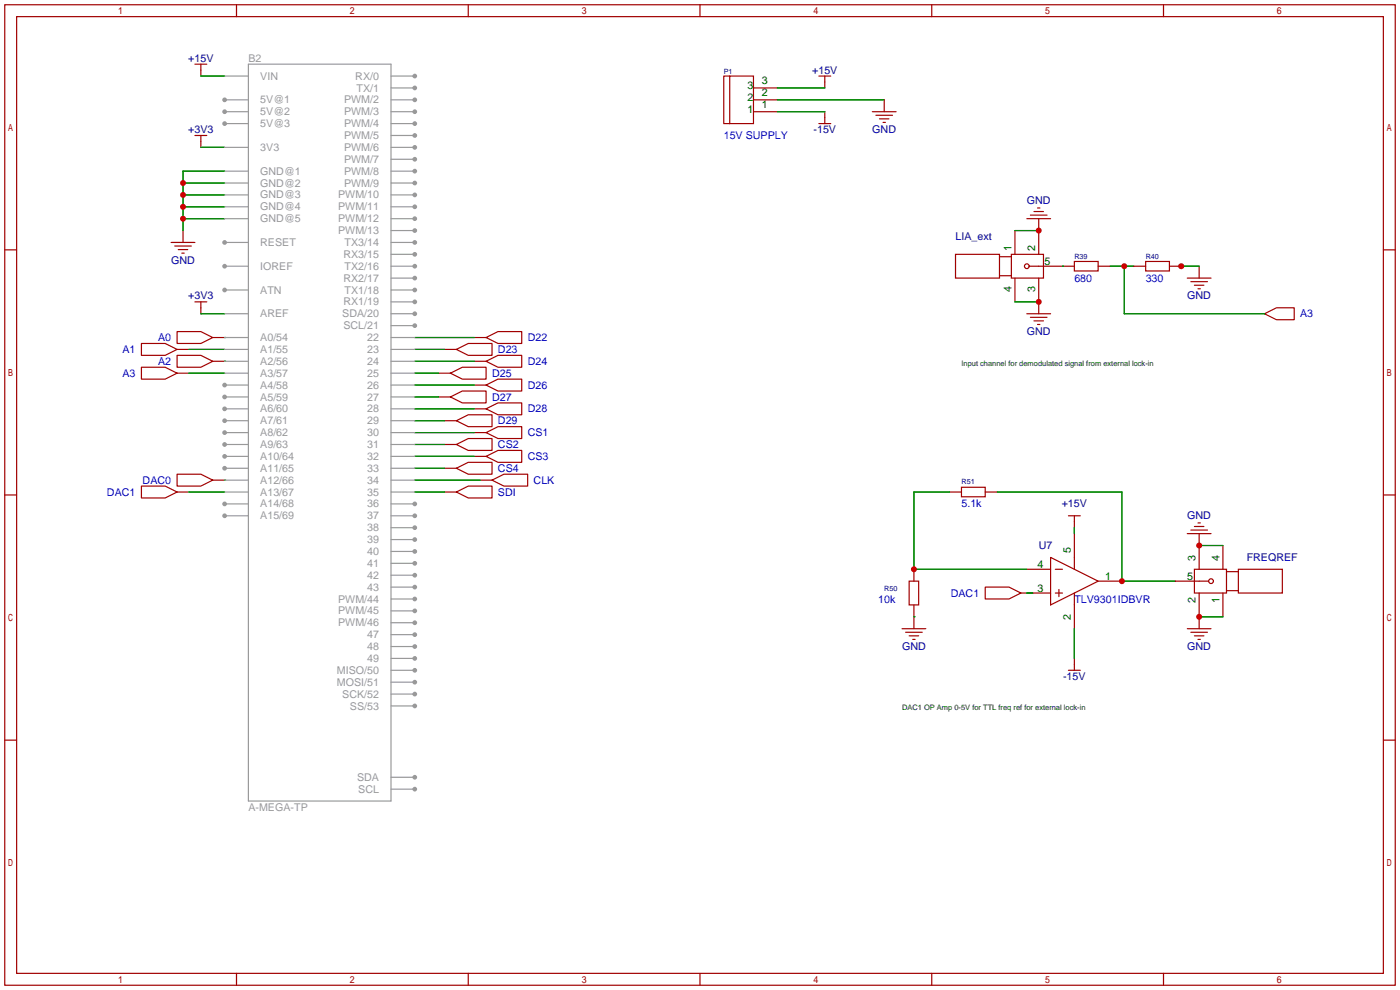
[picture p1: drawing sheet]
<svg xmlns="http://www.w3.org/2000/svg" width="299mm" height="212mm" viewBox="0 0 299 212" stroke-linecap="round" stroke-linejoin="round" font-family="sans-serif">
<g fill="#999">
<circle cx="88.6" cy="16.3" r=".51"/>
<circle cx="88.6" cy="18.8" r=".51"/>
<circle cx="88.6" cy="21.3" r=".51"/>
<circle cx="88.6" cy="23.9" r=".51"/>
<circle cx="88.6" cy="26.4" r=".51"/>
<circle cx="88.6" cy="29" r=".51"/>
<circle cx="88.6" cy="31.5" r=".51"/>
<circle cx="88.6" cy="34" r=".51"/>
<circle cx="88.6" cy="36.6" r=".51"/>
<circle cx="88.6" cy="39.1" r=".51"/>
<circle cx="88.6" cy="41.7" r=".51"/>
<circle cx="88.6" cy="44.2" r=".51"/>
<circle cx="88.6" cy="46.7" r=".51"/>
<circle cx="88.6" cy="49.3" r=".51"/>
<circle cx="48" cy="82.3" r=".51"/>
<circle cx="48" cy="84.8" r=".51"/>
<circle cx="48" cy="21.3" r=".51"/>
<circle cx="48" cy="51.8" r=".51"/>
<circle cx="48" cy="87.4" r=".51"/>
<circle cx="48" cy="89.9" r=".51"/>
<circle cx="48" cy="92.5" r=".51"/>
<circle cx="48" cy="95" r=".51"/>
<circle cx="48" cy="97.5" r=".51"/>
<circle cx="48" cy="100.1" r=".51"/>
<circle cx="48" cy="107.7" r=".51"/>
<circle cx="48" cy="110.2" r=".51"/>
<circle cx="88.6" cy="51.8" r=".51"/>
<circle cx="88.6" cy="54.4" r=".51"/>
<circle cx="88.6" cy="59.4" r=".51"/>
<circle cx="88.6" cy="56.9" r=".51"/>
<circle cx="88.6" cy="62" r=".51"/>
<circle cx="88.6" cy="64.5" r=".51"/>
<circle cx="88.6" cy="67.1" r=".51"/>
<circle cx="88.6" cy="69.6" r=".51"/>
<circle cx="88.6" cy="107.7" r=".51"/>
<circle cx="88.6" cy="110.2" r=".51"/>
<circle cx="88.6" cy="112.8" r=".51"/>
<circle cx="88.6" cy="115.3" r=".51"/>
<circle cx="88.6" cy="117.9" r=".51"/>
<circle cx="88.6" cy="120.4" r=".51"/>
<circle cx="88.6" cy="122.9" r=".51"/>
<circle cx="88.6" cy="125.5" r=".51"/>
<circle cx="88.6" cy="128" r=".51"/>
<circle cx="88.6" cy="130.6" r=".51"/>
<circle cx="88.6" cy="133.1" r=".51"/>
<circle cx="88.6" cy="135.6" r=".51"/>
<circle cx="88.6" cy="138.2" r=".51"/>
<circle cx="88.6" cy="140.7" r=".51"/>
<circle cx="88.6" cy="143.3" r=".51"/>
<circle cx="88.6" cy="145.8" r=".51"/>
<circle cx="88.6" cy="148.3" r=".51"/>
<circle cx="88.6" cy="150.9" r=".51"/>
<circle cx="48" cy="23.9" r=".51"/>
<circle cx="48" cy="26.4" r=".51"/>
<circle cx="48" cy="56.9" r=".51"/>
<circle cx="88.6" cy="166.1" r=".51"/>
<circle cx="88.6" cy="168.7" r=".51"/>
<circle cx="48" cy="62" r=".51"/>
<circle cx="252.2" cy="56.9" r=".51"/>
</g>
<g fill="none" stroke="#a10000" stroke-width=".25">
<path d="M1 1h297.2v209.6h-297.2zM3.6 3.6h292.1v204.4h-292.1zM41.7 13.7h2.5M42.9 13.7v2.6M50.5 1v2.6M100.1 1v2.6M149.6 1v2.6M156 16.3h5v10.1h-5zM156 16.3h-1.3v10.1h1.3M161 18.8h5.1M175 16.3h2.5M176.3 16.3v2.5"/>
<path d="M199.1 1v2.6M248.7 1v2.6M41.7 29h2.5M42.9 29v2.5M161 23.9h5.1M161 21.3h5.1M175 26.4h2.5M176.3 23.9v2.5M186.4 23.9h5.1M187.2 24.6h3.6M188 25.4h2M188.7 26.2h.5"/>
<path d="M189 21.3v2.6M1 53.4h2.6M36.6 51.8h5.1M37.3 52.6h3.6M38.1 53.3h2M38.9 54.1h.5M39.1 49.3v2.5M204.2 54.4h9.4v5h-9.4zM213.6 54.9h2.6M213.6 58.9h2.6M216.2 54.4h6.8v5h-6.8zM216.9 49.3v5.1"/>
<path d="M216.9 59.4v5.1M219.5 46.7h5M220 56.9h9.6M220.2 46h3.6M221 45.2h2M221.7 44.4h.5M222 46.7v7.7M222 59.4v7.7M229.6 55.9h5.1v2h-5.1zM234.7 56.9h2.5M242.3 56.9h2.6M244.9 55.9h5v2h-5z"/>
<path d="M249.9 56.9h2.6M253.7 59.4h5.1M256.3 56.9v2.5M295.7 53.4h2.5M30.2 73.4h5.1l2.5 1.3-2.5 1.2h-5.1zM30.2 78.5h5.1l2.5 1.3-2.5 1.2h-5.1zM37.8 70.9h5.1l2.6 1.2-2.6 1.3h-5.1zM37.8 75.9h5.1l2.6 1.3-2.6 1.3h-5.1zM37.8 74.7h2.6M37.8 79.8h2.6M41.7 64.5h2.5M42.9 64.5v2.6"/>
<path d="M45.5 72.1h2.5M45.5 77.2h2.5M93.7 79.8h2.6M95 74.7h2.5M96.3 79.8l2.5-1.3h5.1v2.5h-5.1zM97.5 74.7l2.6-1.3h5.1v2.5h-5.1zM101.3 72.1h2.6M101.3 77.2h2.6M103.9 77.2l2.5-1.3h5.1v2.6h-5.1zM103.9 72.1l2.5-1.2h5.1v2.5h-5.1zM219.5 67.1h5M220.2 67.8h3.6"/>
<path d="M221 68.6h2M221.7 69.3h.5M254.5 60.2h3.6M255.3 61h2M256 61.7h.5M270.3 67.1l2.5-1.3h3.8v2.5h-3.8zM270.3 67.1h.1M93.7 84.8h2.6M95 89.9h2.5M95 95h2.5M96.3 84.8l2.5-1.2h5.1v2.5h-5.1zM97.5 89.9l2.6-1.3h5.1v2.6h-5.1z"/>
<path d="M97.5 95l2.6-1.3h5.1v2.6h-5.1zM101.3 82.3h2.6M101.3 87.4h2.6M101.3 92.5h2.6M101.3 97.5h2.6M103.9 82.3l2.5-1.3h5.1v2.6h-5.1zM103.9 87.4l2.5-1.3h5.1v2.5h-5.1zM103.9 92.5l2.5-1.3h5.1v2.5h-5.1zM103.9 97.5l2.5-1.2h5.1v2.5h-5.1zM1 105.8h2.6M30.2 103.9h5.1l2.5 1.3-2.5 1.2h-5.1zM37.8 101.3h5.1l2.6 1.3-2.6 1.3h-5.1z"/>
<path d="M37.8 105.2h2.6M45.5 102.6h2.5M95 105.2h2.5M95 100.1h2.5M97.5 100.1l2.6-1.3h5.1v2.5h-5.1zM97.5 105.2l2.6-1.3h5.1v2.5h-5.1zM102.6 102.6h2.6M105.2 102.6l2.5-1.3h5.1v2.6h-5.1zM202.9 105.2h2.6M205.5 104.1h5.1v2.1h-5.1zM210.6 105.2h2.5M224.5 119.1l10.2 5.1-10.2 5.1z"/>
<path d="M228.3 110.2h2.6M229.6 110.2v2.6M229.6 114v7.7M253.7 114h5.1M254.5 113.3h3.6M255.3 112.5h2M256 111.8h.5M256.3 114v7.7M261.4 116.6v5.1M295.7 105.8h2.5M192.8 134.4h5.1M193.5 135.1h3.6"/>
<path d="M194.3 124.2h2v5.1h-2zM194.3 135.9h2M195.1 136.7h.5M195.3 121.7v2.5M195.3 129.3v5.1M210.6 125.5h5l2.6 1.2-2.6 1.3h-5zM218.2 126.7h6.3M219.5 121.7h5M225.6 126.7h1.5M225.6 121.7h1.5M226.3 126v1.5M229.6 126.7v7.7"/>
<path d="M234.7 124.2h5.1M251.2 124.2h7.1M253.7 134.4h5.1M254.5 135.1h3.6M255.3 121.7h6.8v5h-6.8zM255.3 135.9h2M256 136.7h.5M256.3 126.7v7.7M261.4 126.7v5.1M262.1 126.2h2.6M262.1 122.2h2.6M264.7 121.7h9.4v5h-9.4z"/>
<path d="M1 158.2h2.6M228.3 143.3h2.6M229.6 140.7v2.6M295.7 158.2h2.5M50.5 208v2.6M100.1 208v2.6M149.6 208v2.6M199.1 208v2.6M248.7 208v2.6"/>
<circle cx="219.5" cy="56.9" r=".51"/>
<circle cx="258.8" cy="124.2" r=".51"/>
</g>
<g fill="none" stroke="#008700" stroke-width=".25">
<path d="M42.9 16.3h5.1M166.1 18.8h10.2M39.1 39.1h8.9M42.9 31.5h5.1M48 36.6h-8.9v12.7M166.1 21.3h22.9M166.1 23.9h10.2M39.1 46.7h8.9M39.1 44.2h8.9M39.1 41.7h8.9M216.9 49.3h5.1M227.1 56.9h.1"/>
<path d="M237.2 56.9h5.1M240.3 56.9v10.2h30M252.2 56.9h4.1M40.4 74.7h7.6M40.4 79.8h7.6M42.9 67.1h5.1M48 77.2h.1M48 72.1h.1M88.6 74.7h6.4M88.6 79.8h5.1M88.6 72.1h12.7M88.6 77.2h12.7"/>
<path d="M216.9 64.5h5.1M88.6 82.3h12.7M88.6 84.8h5.1M88.6 87.4h12.7M88.6 89.9h6.4M88.6 92.5h12.7M88.6 95h6.4M88.6 97.5h12.7M48 102.6h.1M48 105.2h-7.6M88.6 105.2h6.4M88.6 100.1h6.4"/>
<path d="M88.6 102.6h14M202.9 105.2h-7.6v16.5h24.2M213.1 105.2h26.7v19h11.4M229.6 112.8v1.2M256.3 116.6h5.1M195.3 131.8h.1M219.5 126.7h1.2M229.6 134.4v6.3M256.3 131.8h5.1"/>
</g>
<g fill="none" stroke="#999" stroke-width=".25">
<path d="M48 16.3h5.1M53.1 13.7h30.5v157.5h-30.5zM83.6 16.3h5M83.6 18.8h5M48 21.3h5.1M48 23.9h5.1M48 26.4h5.1M48 31.5h5.1M48 36.6h5.1M48 39.1h5.1M83.6 21.3h5M83.6 23.9h5"/>
<path d="M83.6 26.4h5M83.6 29h5M83.6 31.5h5M83.6 34h5M83.6 36.6h5M83.6 39.1h5M48 41.7h5.1M48 44.2h5.1M48 46.7h5.1M48 51.8h5.1M48 56.9h5.1M83.6 41.7h5"/>
<path d="M83.6 44.2h5M83.6 46.7h5M83.6 49.3h5M83.6 51.8h5M83.6 54.4h5M83.6 59.4h5M83.6 56.9h5M48 72.1h5.1M48 74.7h5.1M48 77.2h5.1M48 79.8h5.1M48 67.1h5.1"/>
<path d="M48 62h5.1M83.6 72.1h5M83.6 74.7h5M83.6 77.2h5M83.6 79.8h5M83.6 67.1h5M83.6 62h5M83.6 64.5h5M83.6 69.6h5M48 82.3h5.1M48 84.8h5.1M48 87.4h5.1"/>
<path d="M48 89.9h5.1M48 92.5h5.1M48 95h5.1M48 97.5h5.1M83.6 82.3h5M83.6 84.8h5M83.6 87.4h5M83.6 89.9h5M83.6 92.5h5M83.6 95h5M83.6 97.5h5M48 100.1h5.1"/>
<path d="M48 102.6h5.1M48 105.2h5.1M48 107.7h5.1M48 110.2h5.1M83.6 100.1h5M83.6 102.6h5M83.6 105.2h5M83.6 107.7h5M83.6 110.2h5M83.6 112.8h5M83.6 115.3h5M83.6 117.9h5"/>
<path d="M83.6 120.4h5M83.6 122.9h5M83.6 125.5h5M83.6 128h5M83.6 130.6h5M83.6 133.1h5M83.6 135.6h5M83.6 138.2h5M83.6 140.7h5M83.6 143.3h5M83.6 145.8h5M83.6 148.3h5"/>
<path d="M83.6 150.9h5M83.6 166.1h5M83.6 168.7h5"/>
</g>
<g fill="#c00">
<circle cx="39.1" cy="46.7" r=".63"/>
<circle cx="39.1" cy="44.2" r=".63"/>
<circle cx="39.1" cy="41.7" r=".63"/>
<circle cx="39.1" cy="39.1" r=".63"/>
<circle cx="240.3" cy="56.9" r=".63"/>
<circle cx="252.5" cy="56.9" r=".63"/>
<circle cx="195.3" cy="121.7" r=".63"/>
<circle cx="239.8" cy="124.2" r=".63"/>
<circle cx="222" cy="64.5" r=".63"/>
<circle cx="222" cy="49.3" r=".63"/>
<circle cx="256.3" cy="116.6" r=".63"/>
<circle cx="256.3" cy="131.8" r=".63"/>
</g>
<g font-size="2.3" fill="#000080">
<text x="40.2" y="13.2">+15V</text>
<text x="173.6" y="15.7">+15V</text>
<text x="40.2" y="28.4">+3V3</text>
<text x="173.9" y="28.4">-15V</text>
<text x="186.4" y="28.4">GND</text>
<text x="219.5" y="43.7">GND</text>
<text x="204.2" y="51.3">LIA_ext</text>
<text x="36.6" y="56.4">GND</text>
<text x="40.2" y="64">+3V3</text>
<text x="253.7" y="64">GND</text>
<text x="219.5" y="71.6">GND</text>
<text x="226.9" y="108.5">+15V</text>
<text x="253.7" y="111">GND</text>
<text x="222" y="117.3">U7</text>
<text x="266.4" y="119.9">FREQREF</text>
<text x="192.8" y="138.9">GND</text>
<text x="253.7" y="138.9">GND</text>
<text x="227.2" y="145.3">-15V</text>
</g>
<g font-size="2.3" fill="#999">
<text x="53.1" y="13.2">B2</text>
<text x="55.6" y="17">VIN</text>
<text x="75.9" y="17">RX/0</text>
<text x="55.6" y="22.1">5V@1</text>
<text x="73.5" y="22.1">PWM/2</text>
<text x="76.2" y="19.6">TX/1</text>
<text x="55.6" y="24.6">5V@2</text>
<text x="55.6" y="27.2">5V@3</text>
<text x="73.5" y="24.6">PWM/3</text>
<text x="73.5" y="27.2">PWM/4</text>
<text x="73.5" y="29.7">PWM/5</text>
<text x="55.6" y="32.3">3V3</text>
<text x="73.5" y="32.3">PWM/6</text>
<text x="73.5" y="34.8">PWM/7</text>
<text x="55.6" y="37.3">GND@1</text>
<text x="55.6" y="39.9">GND@2</text>
<text x="73.5" y="37.3">PWM/8</text>
<text x="73.5" y="39.9">PWM/9</text>
<text x="55.6" y="42.4">GND@3</text>
<text x="55.6" y="45">GND@4</text>
<text x="55.6" y="47.5">GND@5</text>
<text x="72.3" y="42.4">PWM/10</text>
<text x="72.3" y="45">PWM/11</text>
<text x="72.3" y="47.5">PWM/12</text>
<text x="55.6" y="52.6">RESET</text>
<text x="72.3" y="50">PWM/13</text>
<text x="73.7" y="52.6">TX3/14</text>
<text x="55.6" y="57.7">IOREF</text>
<text x="73.4" y="55.1">RX3/15</text>
<text x="73.7" y="57.7">TX2/16</text>
<text x="55.6" y="62.7">ATN</text>
<text x="73.4" y="60.2">RX2/17</text>
<text x="73.4" y="65.3">RX1/19</text>
<text x="73.7" y="62.7">TX1/18</text>
<text x="55.6" y="67.8">AREF</text>
<text x="73.1" y="67.8">SDA/20</text>
<text x="73.4" y="70.4">SCL/21</text>
<text x="55.6" y="72.9">A0/54</text>
<text x="55.6" y="75.4">A1/55</text>
<text x="55.6" y="78">A2/56</text>
<text x="78.5" y="72.9">22</text>
<text x="78.5" y="75.4">23</text>
<text x="78.5" y="78">24</text>
<text x="55.6" y="80.5">A3/57</text>
<text x="55.6" y="83.1">A4/58</text>
<text x="78.5" y="80.5">25</text>
<text x="78.5" y="83.1">26</text>
<text x="55.6" y="85.6">A5/59</text>
<text x="55.6" y="88.1">A6/60</text>
<text x="78.5" y="85.6">27</text>
<text x="78.5" y="88.1">28</text>
<text x="55.6" y="90.7">A7/61</text>
<text x="55.6" y="93.2">A8/62</text>
<text x="55.6" y="95.8">A9/63</text>
<text x="78.5" y="90.7">29</text>
<text x="78.5" y="93.2">30</text>
<text x="78.5" y="95.8">31</text>
<text x="55.6" y="98.3">A10/64</text>
<text x="55.6" y="100.8">A11/65</text>
<text x="78.5" y="98.3">32</text>
<text x="78.5" y="100.8">33</text>
<text x="55.6" y="103.4">A12/66</text>
<text x="55.6" y="105.9">A13/67</text>
<text x="78.5" y="103.4">34</text>
<text x="78.5" y="105.9">35</text>
<text x="55.6" y="108.5">A14/68</text>
<text x="55.6" y="111">A15/69</text>
<text x="78.5" y="108.5">36</text>
<text x="78.5" y="111">37</text>
<text x="78.5" y="113.5">38</text>
<text x="78.5" y="116.1">39</text>
<text x="78.5" y="118.6">40</text>
<text x="78.5" y="121.2">41</text>
<text x="78.5" y="123.7">42</text>
<text x="72.3" y="128.8">PWM/44</text>
<text x="72.3" y="131.3">PWM/45</text>
<text x="78.5" y="126.2">43</text>
<text x="72.3" y="133.9">PWM/46</text>
<text x="78.5" y="136.4">47</text>
<text x="78.5" y="138.9">48</text>
<text x="78.5" y="141.5">49</text>
<text x="72" y="144">MISO/50</text>
<text x="72" y="146.6">MOSI/51</text>
<text x="73.1" y="149.1">SCK/52</text>
<text x="74.8" y="151.6">SS/53</text>
<text x="76.3" y="166.9">SDA</text>
<text x="53.1" y="173.2">A-MEGA-TP</text>
<text x="76.6" y="169.4">SCL</text>
</g>
<g font-size="2.3">
<text x="159.7" y="21.6">2</text>
<text x="159.7" y="19.1">3</text>
<text x="162.8" y="23.1">1</text>
<text x="162.8" y="20.6">2</text>
<text x="162.8" y="18">3</text>
<text x="159.7" y="24.1">1</text>
<text x="216.2" y="53.6" transform="rotate(-90 216.2 53.6)">1</text>
<text x="221.2" y="53.6" transform="rotate(-90 221.2 53.6)">2</text>
<text x="223.3" y="56.6">5</text>
<text x="216.2" y="62.5" transform="rotate(-90 216.2 62.5)">4</text>
<text x="221.2" y="62.5" transform="rotate(-90 221.2 62.5)">3</text>
<text x="228.9" y="118.1" transform="rotate(-90 228.9 118.1)">5</text>
<text x="255.5" y="119.9" transform="rotate(-90 255.5 119.9)">3</text>
<text x="260.6" y="119.9" transform="rotate(-90 260.6 119.9)">4</text>
<text x="221.7" y="121.4">4</text>
<text x="236.2" y="123.9">1</text>
<text x="253.7" y="123.9">5</text>
<text x="221.7" y="126.5">3</text>
<text x="255.5" y="128.8" transform="rotate(-90 255.5 128.8)">2</text>
<text x="260.6" y="128.8" transform="rotate(-90 260.6 128.8)">1</text>
<text x="228.9" y="132.6" transform="rotate(-90 228.9 132.6)">2</text>
</g>
<g font-size="2.3" fill="#00f">
<text x="154.7" y="29.7">15V SUPPLY</text>
<text x="229.6" y="60.2">680</text>
<text x="244.9" y="60.2">330</text>
<text x="277.9" y="67.8">A3</text>
<text x="26.2" y="75.4">A1</text>
<text x="33.8" y="72.9">A0</text>
<text x="33.8" y="78">A2</text>
<text x="106.4" y="75.4">D23</text>
<text x="112.8" y="78">D24</text>
<text x="112.8" y="72.9">D22</text>
<text x="26.2" y="80.5">A3</text>
<text x="105.2" y="80.5">D25</text>
<text x="112.8" y="83.1">D26</text>
<text x="105.2" y="85.6">D27</text>
<text x="112.8" y="88.1">D28</text>
<text x="106.4" y="90.7">D29</text>
<text x="106.4" y="95.8">CS2</text>
<text x="112.8" y="93.2">CS1</text>
<text x="106.4" y="100.8">CS4</text>
<text x="112.8" y="98.3">CS3</text>
<text x="22.9" y="105.9">DAC1</text>
<text x="30.5" y="103.4">DAC0</text>
<text x="106.4" y="105.9">SDI</text>
<text x="114" y="103.4">CLK</text>
<text x="205.5" y="108.5">5.1k</text>
<text x="187.7" y="128.8">10k</text>
<text x="203.2" y="127.5">DAC1</text>
<text x="229.6" y="128.8">TLV9301IDBVR</text>
</g>
<g font-size="1.6">
<text x="205.5" y="78.1">Input channel for demodulated signal from external lock-in</text>
<text x="192.8" y="151.8">DAC1 OP Amp 0-5V for TTL freq ref for external lock-in</text>
</g>
<g font-size="1.5" fill="#000080">
<text x="154.7" y="15.9">P1</text>
<text x="229.6" y="55.3">R39</text>
<text x="244.9" y="55.3">R40</text>
<text x="205.5" y="103.5">R51</text>
<text x="189" y="126.4">R50</text>
</g>
</svg>
